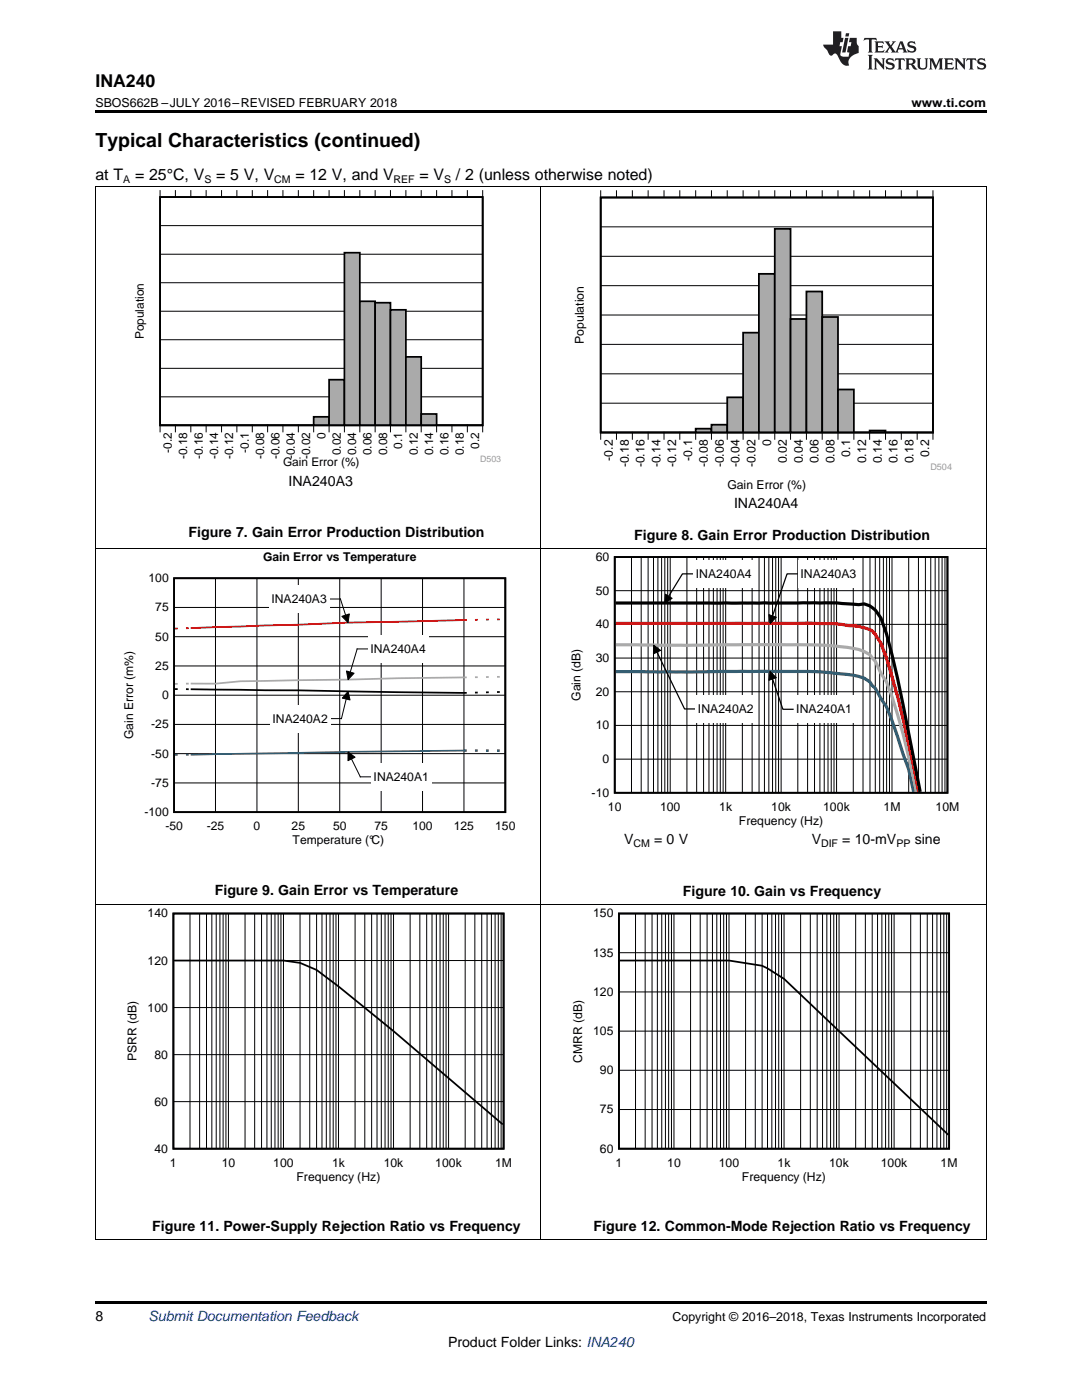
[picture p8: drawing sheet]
<svg xmlns="http://www.w3.org/2000/svg" width="216mm" height="279mm" viewBox="0 0 216 279" stroke-linecap="round" stroke-linejoin="round" font-family="sans-serif">
<path d="M19 259.7h177.8v.5h-177.8z" fill="#000"/>
<path d="M19.1 180.5v67M107.9 180.5v67M196.8 180.5v67M19 247.5h177.8" fill="none" stroke="#000" stroke-width=".2"/>
<path d="M24.9 181.4h77.1v54.7h-77.1z" fill-rule="evenodd" fill="#fff"/>
<path d="M34.6 182.3h65.9v46.9h-65.9zM34.8 191.7h21.8l3.3 .5 3.3 1.4 4.3 3.3 11 8.9 21.8 18.6" fill="none" stroke="#000" stroke-width=".35"/>
<g fill="none" stroke="#000" stroke-width=".2">
<path d="M34.6 191.7h65.9M37.9 182.3v47M39.8 182.3v47M41.2 182.3v47M42.3 182.3v47M43.1 182.3v47M43.9 182.3v47M44.5 182.3v47M45.1 182.3v47M45.6 182.3v47M48.9 182.3v47M50.8 182.3v47"/>
<path d="M52.2 182.3v47M53.3 182.3v47M54.1 182.3v47M54.9 182.3v47M55.5 182.3v47M56.1 182.3v47M56.6 182.3v47M59.9 182.3v47M61.8 182.3v47M63.2 182.3v47M64.2 182.3v47M65.1 182.3v47"/>
<path d="M65.8 182.3v47M66.5 182.3v47M67 182.3v47M67.5 182.3v47M70.9 182.3v47M72.8 182.3v47M74.2 182.3v47M75.2 182.3v47M76.1 182.3v47M76.8 182.3v47M77.5 182.3v47M78 182.3v47"/>
<path d="M78.5 182.3v47M81.8 182.3v47M83.8 182.3v47M85.1 182.3v47M86.2 182.3v47M87.1 182.3v47M87.8 182.3v47M88.4 182.3v47M89 182.3v47M89.5 182.3v47M92.8 182.3v47M94.8 182.3v47"/>
<path d="M96.1 182.3v47M97.2 182.3v47M98.1 182.3v47M98.8 182.3v47M99.4 182.3v47M100 182.3v47M34.6 219.9h65.9M34.6 210.5h65.9M34.6 201.1h65.9"/>
</g>
<path d="M113.8 181.4h77.1v54.7h-77.1z" fill-rule="evenodd" fill="#fff"/>
<path d="M123.5 182.3h65.9v46.9h-65.9zM123.7 191.7h21.8l6.6 1 1 .6 3.3 2 32.8 31.2" fill="none" stroke="#000" stroke-width=".35"/>
<g fill="none" stroke="#000" stroke-width=".2">
<path d="M19.1 109.4v71.1M107.9 109.4v71.1M196.8 109.4v71.1M19 180.4h177.8M123.5 198h65.9M123.5 190.1h65.9M126.8 182.3v47M128.7 182.3v47M130.1 182.3v47M131.2 182.3v47M132 182.3v47M132.8 182.3v47"/>
<path d="M133.4 182.3v47M134 182.3v47M134.5 182.3v47M137.8 182.3v47M139.7 182.3v47M141.1 182.3v47M142.2 182.3v47M143 182.3v47M143.8 182.3v47M144.4 182.3v47M145 182.3v47M145.5 182.3v47"/>
<path d="M148.8 182.3v47M150.7 182.3v47M152.1 182.3v47M153.1 182.3v47M154 182.3v47M154.7 182.3v47M155.4 182.3v47M155.9 182.3v47M156.4 182.3v47M159.8 182.3v47M161.7 182.3v47M163.1 182.3v47"/>
<path d="M164.1 182.3v47M165 182.3v47M165.7 182.3v47M166.4 182.3v47M166.9 182.3v47M167.4 182.3v47M170.7 182.3v47M172.7 182.3v47M174 182.3v47M175.1 182.3v47M176 182.3v47M176.7 182.3v47"/>
<path d="M177.3 182.3v47M177.9 182.3v47M178.4 182.3v47M181.7 182.3v47M183.7 182.3v47M185 182.3v47M186.1 182.3v47M187 182.3v47M187.7 182.3v47M188.3 182.3v47M188.9 182.3v47M123.5 213.6h65.9"/>
<path d="M123.5 205.8h65.9M123.5 221.4h65.9"/>
</g>
<path d="M24.3 110.2h78.4v58.7h-78.4z" fill-rule="evenodd" fill="#fff"/>
<path d="M34.7 115.4h66.1v46.7h-66.1zM34.9 137.5h.6M37.1 137.5l.6 .1M38.1 137.6l55 .7M95.3 138.2h-.5M97.5 138.2h-.5M99.7 138.1h-.5" fill="none" stroke="#000" stroke-width=".35"/>
<g fill="none" stroke="#000" stroke-width=".2">
<path d="M43 115.4v46.7M51.3 115.4v46.7M59.5 115.4v46.7M67.8 115.4v46.7M76.1 115.4v46.7M84.3 115.4v46.7M92.6 115.4v46.7M34.7 138.7h66.1M34.7 132.9h66.1M34.7 127.1h66.1M34.7 121.2h66.1M69.1 139.5l-1 3.9h-2.1"/>
<path d="M69.5 138l.3 1.7-1.5-.4zM34.7 156.3h66.1M34.7 150.4h66.1M34.7 144.6h66.1"/>
</g>
<path d="M35.5 125.4l-.6 .1M37.7 125.4h-.6M93.1 123.7l-23.7 .6-31.3 1.1M95.3 123.7h-.5M97.5 123.6l-.5 .1M99.7 123.6h-.5" fill="none" stroke="#f00" stroke-width=".35"/>
<path d="M35.5 136.5h-.6M37.7 136.4h-.6M93.1 135.2l-45.1 .8-5 .4h-4.9M95.3 135.1l-.5 .1M97.5 135.1h-.5M99.7 135.1h-.5" fill="none" stroke="#aaa" stroke-width=".35"/>
<path d="M35.5 150.6l-.6 .1M37.7 150.6h-.6M92.6 149.8l-54.5 .8" fill="none" stroke="#295c75" stroke-width=".35"/>
<path d="M92.6 149.8h.5M94.8 149.8h.5M97 149.8h.5M99.2 149.8h.5" fill="none" stroke="#295c75" stroke-width=".5"/>
<path d="M69.5 138l.3 1.7-1.5-.4z" fill="#000"/>
<path d="M53.9 140.7h12.1v5.4h-12.1z" fill-rule="evenodd" fill="#fff"/>
<path d="M68.2 123l1.5-.5-.2 1.8z" fill="#000"/>
<path d="M65.8 119.5h2.1l1.1 3.3M68.2 123l1.5-.5-.2 1.8z" fill="none" stroke="#000" stroke-width=".2"/>
<path d="M53.7 116.8h12.1v5.5h-12.1z" fill-rule="evenodd" fill="#fff"/>
<path d="M69.1 133.9l1.6 .5-1.2 1.2z" fill="#000"/>
<path d="M69.1 133.9l1.6 .5-1.2 1.2zM73.4 129.5h-2.1l-1.4 4.6" fill="none" stroke="#000" stroke-width=".2"/>
<path d="M73.4 126.8h12.1v5.4h-12.1z" fill-rule="evenodd" fill="#fff"/>
<path d="M69.5 150.1l1.3 1-1.4 .7z" fill="#000"/>
<path d="M69.5 150.1l1.3 1-1.4 .7zM70.1 151.5l1.8 3.5h2.1" fill="none" stroke="#000" stroke-width=".2"/>
<g fill="#fff">
<path d="M74 152.3h12.1v5.5h-12.1z" fill-rule="evenodd"/>
<path d="M113.5 110.2h77.8v54.9h-77.8z" fill-rule="evenodd"/>
</g>
<path d="M122.7 111.2h66.4v47h-66.4z" fill="none" stroke="#000" stroke-width=".35"/>
<g fill="none" stroke="#000" stroke-width=".2">
<path d="M122.7 117.9h66.4M126 111.2v47M127.9 111.2v47M129.3 111.2v47M130.4 111.2v47M131.3 111.2v47M132 111.2v47M132.7 111.2v47M133.2 111.2v47M133.7 111.2v47M137.1 111.2v47M139 111.2v47"/>
<path d="M140.4 111.2v47M141.5 111.2v47M142.3 111.2v47M143.1 111.2v47M143.7 111.2v47M144.3 111.2v47M144.8 111.2v47M148.1 111.2v47M150.1 111.2v47M151.5 111.2v47M152.5 111.2v47M153.4 111.2v47"/>
<path d="M154.2 111.2v47M154.8 111.2v47M155.4 111.2v47M155.9 111.2v47M159.2 111.2v47M161.1 111.2v47M162.5 111.2v47M163.6 111.2v47M164.5 111.2v47M165.2 111.2v47M165.9 111.2v47M166.4 111.2v47"/>
<path d="M166.9 111.2v47M170.3 111.2v47M172.2 111.2v47M173.6 111.2v47M174.7 111.2v47M175.5 111.2v47M176.3 111.2v47M176.9 111.2v47M177.5 111.2v47M178 111.2v47M181.3 111.2v47M183.3 111.2v47"/>
<path d="M184.7 111.2v47M185.7 111.2v47M186.6 111.2v47M187.3 111.2v47M188 111.2v47M188.6 111.2v47M122.7 138.1h66.4M122.7 131.3h66.4M122.7 124.6h66.4M153.7 134l1.2 1.2-1.5 .6zM122.7 151.5h66.4M122.7 144.8h66.4"/>
</g>
<path d="M122.8 134h38.6l6.6 .5a14.7 14.7 0 0 1 4.5 .8l1.1 .8 .5 .7 .6 .6 2.2 3.7 1.1 2.7 3.3 9.7 1 4.5" fill="none" stroke="#295c75" stroke-width=".63" stroke-linecap="butt"/>
<path d="M122.8 128.7l14.2 .1 23.3-.1a55.5 55.5 0 0 1 11.1 .9l2.2 1.1 1.1 1.3 1.1 2.4 1.1 1.7a136.6 136.6 0 0 1 5.9 21.9" fill="none" stroke="#aaa" stroke-width=".63" stroke-linecap="butt"/>
<path d="M122.8 124.4l38.6-.1a53.1 53.1 0 0 1 8.8 .6 9 9 0 0 1 3.9 1.1l.6 .6 1.1 1.8a133.5 133.5 0 0 1 5.5 20.1l2 9.5" fill="none" stroke="#f00" stroke-width=".63" stroke-linecap="butt"/>
<path d="M122.8 120.3h39.7a59.5 59.5 0 0 1 8.9 .4 3.4 3.4 0 0 1 3.3 1.1l1.1 1.5a118.6 118.6 0 0 1 4.4 17.4l3.4 17.3" fill="none" stroke="#000" stroke-width=".63" stroke-linecap="butt"/>
<path d="M153.7 134l1.2 1.2-1.5 .6z" fill="#000"/>
<path d="M154.2 135.5l2 6.1h2.2" fill="none" stroke="#000" stroke-width=".25"/>
<path d="M158.4 138.8h12.1v5.5h-12.1z" fill-rule="evenodd" fill="#fff"/>
<path d="M153.4 122.7l1.5 .5-1.2 1.2z" fill="#000"/>
<path d="M153.4 122.7l1.5 .5-1.2 1.2z" fill="none" stroke="#000" stroke-width=".2"/>
<path d="M159.2 114.5h-2.2l-2.8 8.4" fill="none" stroke="#000" stroke-width=".25"/>
<path d="M159.2 111.8h12.2v5.5h-12.2z" fill-rule="evenodd" fill="#fff"/>
<path d="M132.8 118.6l1.3 .8-1.5 1z" fill="#000"/>
<path d="M132.8 118.6l1.3 .8-1.5 1z" fill="none" stroke="#000" stroke-width=".2"/>
<path d="M138.3 114.5h-2.1l-2.8 4.5" fill="none" stroke="#000" stroke-width=".25"/>
<path d="M138.3 111.8h12.2v5.5h-12.2z" fill-rule="evenodd" fill="#fff"/>
<path d="M130.4 128.7l1.4 1.1-1.4 .7z" fill="#000"/>
<path d="M130.4 128.7l1.4 1.1-1.4 .7z" fill="none" stroke="#000" stroke-width=".2"/>
<path d="M131.1 130.1l5.5 11.4h2.1" fill="none" stroke="#000" stroke-width=".25"/>
<path d="M138.7 138.7h12.2v5.5h-12.2z" fill-rule="evenodd" fill="#fff"/>
<g fill="none" stroke="#000" stroke-width=".2">
<path d="M19.1 37.2v72.3M107.9 37.2v72.3M119.9 38v1.4h66.3v-1.4M123 38v1.4M126.2 38v1.4M129.3 38v1.4M132.5 38v1.4M135.6 38v1.4M138.8 38v1.4M142 38v1.4M145.1 38v1.4M148.3 38v1.4"/>
<path d="M151.4 38v1.4M154.6 38v1.4M157.7 38v1.4M160.9 38v1.4M164.1 38v1.4M167.2 38v1.4M170.4 38v1.4M173.5 38v1.4M176.7 38v1.4M179.8 38v1.4M183 38v1.4M196.8 37.2v72.3"/>
<path d="M119.9 57h66.3M119.9 51.2h66.3M119.9 45.3h66.3M119.9 74.6h66.3M119.9 68.7h66.3M119.9 62.9h66.3M119.9 87.8v-1.5h66.3v1.5M119.9 80.5h66.3M123 86.3v1.5M126.2 86.3v1.5M129.3 86.3v1.5M132.5 86.3v1.5"/>
<path d="M135.6 86.3v1.5M138.8 86.3v1.5M142 86.3v1.5M145.1 86.3v1.5M148.3 86.3v1.5M151.4 86.3v1.5M154.6 86.3v1.5M157.7 86.3v1.5M160.9 86.3v1.5M164.1 86.3v1.5M167.2 86.3v1.5M170.4 86.3v1.5"/>
<path d="M173.5 86.3v1.5M176.7 86.3v1.5M179.8 86.3v1.5M183 86.3v1.5M19 109.4h177.8"/>
</g>
<path d="M119.9 39.4h66.3v46.9h-66.3z" fill="none" stroke="#000" stroke-width=".35"/>
<path d="M138.8 85.6h3.2v.6h-3.2z" fill-rule="evenodd" fill="#aaa"/>
<path d="M138.8 86.2v-.6h3.2v.6" fill="none" stroke="#000" stroke-width=".35"/>
<path d="M142 84.8h3.1v1.4h-3.1z" fill-rule="evenodd" fill="#aaa"/>
<path d="M142 86.2v-1.4h3.1v1.4" fill="none" stroke="#000" stroke-width=".35"/>
<path d="M145.1 79.3h3.2v6.9h-3.2z" fill-rule="evenodd" fill="#aaa"/>
<path d="M145.1 86.2v-6.9h3.2v6.9" fill="none" stroke="#000" stroke-width=".35"/>
<path d="M148.3 66.4h3.1v19.8h-3.1z" fill-rule="evenodd" fill="#aaa"/>
<path d="M148.3 86.2v-19.8h3.1v19.8" fill="none" stroke="#000" stroke-width=".35"/>
<path d="M151.4 54.7h3.2v31.5h-3.2z" fill-rule="evenodd" fill="#aaa"/>
<path d="M151.4 86.2v-31.5h3.2v31.5" fill="none" stroke="#000" stroke-width=".35"/>
<path d="M154.6 45.7h3.1v40.5h-3.1z" fill-rule="evenodd" fill="#aaa"/>
<path d="M154.6 86.2v-40.5h3.1v40.5" fill="none" stroke="#000" stroke-width=".35"/>
<path d="M157.7 63.7h3.2v22.5h-3.2z" fill-rule="evenodd" fill="#aaa"/>
<path d="M157.7 86.2v-22.5h3.2v22.5" fill="none" stroke="#000" stroke-width=".35"/>
<path d="M160.9 58.2h3.2v28h-3.2z" fill-rule="evenodd" fill="#aaa"/>
<path d="M160.9 86.2v-28h3.2v28" fill="none" stroke="#000" stroke-width=".35"/>
<path d="M164.1 63.3h3.1v22.9h-3.1z" fill-rule="evenodd" fill="#aaa"/>
<path d="M164.1 86.2v-22.9h3.1v22.9" fill="none" stroke="#000" stroke-width=".35"/>
<path d="M167.2 77.7h3.2v8.5h-3.2z" fill-rule="evenodd" fill="#aaa"/>
<path d="M119.9 39.4h66.3v46.9h-66.3zM167.2 86.2v-8.5h3.2v8.5M173.5 86.2v-.3h3.2v.3" fill="none" stroke="#000" stroke-width=".35"/>
<path d="M173.5 86.1h3.2" fill="none" stroke="#aaa" stroke-width=".3"/>
<path d="M31.9 39.3h64.4v45.6h-64.4z" fill="none" stroke="#000" stroke-width=".34"/>
<g fill="none" stroke="#000" stroke-width=".2">
<path d="M31.9 37.9v1.4h64.4v-1.4M35 37.9v1.4M38.1 37.9v1.4M41.1 37.9v1.4M44.2 37.9v1.4M47.3 37.9v1.4M50.3 37.9v1.4M53.4 37.9v1.4M56.5 37.9v1.4M59.5 37.9v1.4M62.6 37.9v1.4M65.7 37.9v1.4"/>
<path d="M68.7 37.9v1.4M71.8 37.9v1.4M74.9 37.9v1.4M77.9 37.9v1.4M81 37.9v1.4M84 37.9v1.4M87.1 37.9v1.4M90.2 37.9v1.4M93.3 37.9v1.4M31.9 56.4h64.4M31.9 50.7h64.4M31.9 45h64.4"/>
<path d="M31.9 79.2h64.4M31.9 73.5h64.4M31.9 67.8h64.4M31.9 62.1h64.4M31.9 86.3v-1.4h64.4v1.4M35 84.9v1.4M38.1 84.9v1.4M41.1 84.9v1.4M44.2 84.9v1.4M47.3 84.9v1.4M50.3 84.9v1.4M53.4 84.9v1.4"/>
<path d="M56.5 84.9v1.4M59.5 84.9v1.4M62.6 84.9v1.4M65.7 84.9v1.4M68.7 84.9v1.4M71.8 84.9v1.4M74.9 84.9v1.4M77.9 84.9v1.4M81 84.9v1.4M84 84.9v1.4M87.1 84.9v1.4M90.2 84.9v1.4"/>
<path d="M93.3 84.9v1.4"/>
</g>
<path d="M62.6 83.2h3.1v1.6h-3.1z" fill-rule="evenodd" fill="#aaa"/>
<path d="M62.6 84.8v-1.6h3.1v1.6" fill="none" stroke="#000" stroke-width=".34"/>
<path d="M65.7 75.8h3v9h-3z" fill-rule="evenodd" fill="#aaa"/>
<path d="M65.7 84.8v-9h3v9" fill="none" stroke="#000" stroke-width=".34"/>
<path d="M68.7 50.4h3.1v34.4h-3.1z" fill-rule="evenodd" fill="#aaa"/>
<path d="M68.7 84.8v-34.4h3.1v34.4" fill="none" stroke="#000" stroke-width=".34"/>
<path d="M71.8 60.1h3.1v24.7h-3.1z" fill-rule="evenodd" fill="#aaa"/>
<path d="M71.8 84.8v-24.7h3.1v24.7" fill="none" stroke="#000" stroke-width=".34"/>
<path d="M74.9 60.4h3v24.4h-3z" fill-rule="evenodd" fill="#aaa"/>
<path d="M74.9 84.8v-24.4h3v24.4" fill="none" stroke="#000" stroke-width=".34"/>
<path d="M77.9 61.8h3.1v23h-3.1z" fill-rule="evenodd" fill="#aaa"/>
<path d="M77.9 84.8v-23h3.1v23" fill="none" stroke="#000" stroke-width=".34"/>
<path d="M81 71.2h3v13.6h-3z" fill-rule="evenodd" fill="#aaa"/>
<path d="M81 84.8v-13.6h3v13.6" fill="none" stroke="#000" stroke-width=".34"/>
<path d="M84 82.6h3.1v2.2h-3.1z" fill-rule="evenodd" fill="#aaa"/>
<path d="M31.9 39.3h64.4v45.6h-64.4zM84 84.8v-2.2h3.1v2.2" fill="none" stroke="#000" stroke-width=".34"/>
<path d="M19 37.2h177.8" fill="none" stroke="#000" stroke-width=".2"/>
<path d="M19 22h177.8v.5h-177.8z" fill="#000"/>
<g fill="#231f20">
<path d="M172.5 7.6l-.1 .5 .4-.2h.6v.1v2.1l-.2 .4h.9l-.2-.4v-2.1l.1-.1h.5l.5 .2-.2-.5zM174.5 8.3l.2 .3v1.5l-.2 .4h1.8l.2-.6a1.04 1.04 0 0 1-1.3 .2v-.7h.6l.3 .2v-.6l-.3 .2h-.6v-.6l.8-.1 .4 .3-.2-.5zM176.5 8.3l.9 1.1-.9 1.1h.8l-.2-.2 .4-.7 .5 .7-.2 .2h1.5l-.2-.2 .2-.4h.9l.1 .4-.2 .2h1l-.3-.3-.7-1.9h-.5l-.9 2-.8-1 .9-1h-.8l.1 .3-.4 .5-.3-.6 .1-.2zM179.7 8.6l.4 1h-.7zM181.3 8.4a.63 .63 0 0 0-.2 .7 .63 .63 0 0 0 .6 .4l.6 .2 .1 .2a.75 .75 0 0 1-.7 .4 .75 .75 0 0 1-.6-.5l.1 .7 .1-.1a1.11 1.11 0 0 0 1.5-.6 1.13 1.13 0 0 0-1.2-.8l-.1-.4a1.04 1.04 0 0 1 1.2 .2l-.2-.5-.2 .1-.4-.2zM173.2 10.9l.2 .4v2.2l-.2 .4h1l-.3-.4v-2.2l.3-.4zM174.3 11.6l.3 .4v1.5l-.3 .4h.8l-.2-.4v-1.3l1.5 1.7v-1.9l.2-.4h-.7l.2 .4v.9l-1.1-1.3zM177 11.8a.62 .62 0 0 0-.2 .7 .62 .62 0 0 0 .6 .4l.6 .1 .1 .3a.76 .76 0 0 1-.7 .3 .76 .76 0 0 1-.7-.4l.2 .7 .1-.1a1.11 1.11 0 0 0 1.5-.6 1.13 1.13 0 0 0-1.2-.8l-.1-.4a1.04 1.04 0 0 1 1.2 .2l-.2-.6-.2 .1-.5-.1zM178.7 11.6l-.2 .6a.61 .61 0 0 1 .8-.3v1.6l-.2 .4h.9l-.2-.4v-1.6a.63 .63 0 0 1 .7 .3l-.1-.6zM180.6 11.6l.3 .4v1.5l-.3 .4h1l-.2-.2-.1-.8 .6 .2a.76 .76 0 0 0 1.2 .7l-1-1a.58 .58 0 0 0 .6-.5 .58 .58 0 0 0-.5-.6zM181.4 11.9h.1a.45 .45 0 0 1 .5 .1 .45 .45 0 0 1 .1 .5l-.8 .2zM182.9 11.6l.2 .2a2.17 2.17 0 0 0 .3 1.9 .99 .99 0 0 0 1.6-.6v-1.1l.2-.4h-.7l.2 .2a1.92 1.92 0 0 1-.2 1.8 .6 .6 0 0 1-.9-.5v-1.1l.2-.4zM185.4 11.6l.2 .4v1.5l-.2 .4h.7l-.2-.4v-1.4l.8 1.8 .8-1.8v1.4l-.2 .4h.9l-.2-.4v-1.5l.2-.4h-.8l-.6 1.5-.6-1.5zM188.4 11.6l.2 .4v1.5l-.2 .4h1.8l.1-.6a1.04 1.04 0 0 1-1.2 .1v-.6h.5l.4 .2v-.6l-.4 .2h-.5v-.7h.8l.3 .3-.1-.6zM190.5 11.6l.2 .4v1.5l-.2 .4h.7l-.2-.4v-1.3l1.5 1.7v-1.9l.2-.4h-.7l.2 .4v.9l-1.1-1.3zM192.9 11.6l-.1 .6a.61 .61 0 0 1 .7-.3l.1 1.6-.3 .4h1l-.3-.4 .1-1.6a.63 .63 0 0 1 .7 .3l-.1-.6zM195.2 11.8a.62 .62 0 0 0-.2 .7 .62 .62 0 0 0 .6 .4l.6 .1 .1 .3a.76 .76 0 0 1-.7 .3 .76 .76 0 0 1-.6-.4l.1 .7 .1-.1a1.11 1.11 0 0 0 1.6-.6 1.13 1.13 0 0 0-1.3-.8l-.1-.4a1.04 1.04 0 0 1 1.2 .2l-.1-.6-.2 .1-.5-.1z"/>
<path d="M166.2 6.3v2.6h-1.9v.4l.8 .9a.91 .91 0 0 0 1 .8 .56 .56 0 0 1 .5-.3 .56 .56 0 0 1 .5 .3l.4 .8a1.53 1.53 0 0 0 1.9 1.2 1.54 1.54 0 0 1 1-2.1l.9-.3v-1.4a1.52 1.52 0 0 1-.4-1.6h-1.3l-.2 .8h.5l-.2 .8h-.5l-.1 1v.2l.4 .1-.2 .8a1.93 1.93 0 0 1-1.6-.3l.3-1.8h-.5l.2-.8h.4l.2-.8h-.4v-1.3zM168.6 7.6l-.6 2.9h.7l.6-2.9zM168.8 6.6l-.1 .7h.6l.2-.7z"/>
</g>
<text font-size="3.9" x="19" y="29.3">Typical Characteristics (continued)</text>
<text font-size="3.5" x="19" y="17.3">INA240</text>
<g font-size="3.2">
<text x="19" y="36">at T</text>
<text x="27" y="36">= 25°C, V</text>
<text x="43.1" y="36">= 5 V, V</text>
<text x="58.9" y="36">= 12 V, and V</text>
<text x="83.7" y="36">= V</text>
<text x="91" y="36">/ 2 (unless otherwise noted)</text>
</g>
<g font-size="2.8">
<text x="57.6" y="96.9">INA240A3</text>
<text x="146.5" y="101.5">INA240A4</text>
<text x="37.6" y="107.2">Figure 7. Gain Error Production Distribution</text>
<text x="126.5" y="107.7">Figure 8. Gain Error Production Distribution</text>
<text x="124.5" y="168.5">V</text>
<text x="130.5" y="168.5">= 0 V</text>
<text x="162" y="168.5">V</text>
<text x="168.1" y="168.5">= 10-mV</text>
<text x="182.5" y="168.5">sine</text>
<text x="42.9" y="178.5">Figure 9. Gain Error vs Temperature</text>
<text x="136.3" y="178.7">Figure 10. Gain vs Frequency</text>
<text x="30.4" y="245.7">Figure 11. Power-Supply Rejection Ratio vs Frequency</text>
<text x="118.4" y="245.7">Figure 12. Common-Mode Rejection Ratio vs Frequency</text>
<text x="19" y="263.6">8</text>
<text x="89.4" y="268.9">Product Folder Links: INA240</text>
</g>
<text font-size="2.8" fill="#0000c8" x="29.6" y="263.6">Submit Documentation Feedback</text>
<g font-size="2.5">
<text x="19" y="21.4">SBOS662B –JULY 2016–REVISED FEBRUARY 2018</text>
<text x="181.9" y="21.4">www.ti.com</text>
<text x="134.2" y="263.6">Copyright © 2016–2018, Texas Instruments Incorporated</text>
</g>
<g font-size="2.4">
<text x="28.7" y="67.7" transform="rotate(-90 28.7 67.7)">Population</text>
<text x="116.5" y="68.6" transform="rotate(-90 116.5 68.6)">Population</text>
<text x="65" y="87.6" transform="rotate(-90 65 87.6)">0</text>
<text x="80.3" y="89.5" transform="rotate(-90 80.3 89.5)">0.1</text>
<text x="95.6" y="89.5" transform="rotate(-90 95.6 89.5)">0.2</text>
<text x="153.9" y="89.1" transform="rotate(-90 153.9 89.1)">0</text>
<text x="34.3" y="90.3" transform="rotate(-90 34.3 90.3)">-0.2</text>
<text x="37.4" y="91.6" transform="rotate(-90 37.4 91.6)">-0.18</text>
<text x="40.4" y="91.6" transform="rotate(-90 40.4 91.6)">-0.16</text>
<text x="43.5" y="91.6" transform="rotate(-90 43.5 91.6)">-0.14</text>
<text x="46.6" y="91.6" transform="rotate(-90 46.6 91.6)">-0.12</text>
<text x="49.6" y="90.3" transform="rotate(-90 49.6 90.3)">-0.1</text>
<text x="52.7" y="91.6" transform="rotate(-90 52.7 91.6)">-0.08</text>
<text x="55.8" y="91.6" transform="rotate(-90 55.8 91.6)">-0.06</text>
<text x="56.5" y="93.1">Gain Error (%)</text>
<text x="58.8" y="91.6" transform="rotate(-90 58.8 91.6)">-0.04</text>
<text x="61.9" y="91.6" transform="rotate(-90 61.9 91.6)">-0.02</text>
<text x="68" y="90.9" transform="rotate(-90 68 90.9)">0.02</text>
<text x="71.1" y="90.9" transform="rotate(-90 71.1 90.9)">0.04</text>
<text x="74.1" y="90.9" transform="rotate(-90 74.1 90.9)">0.06</text>
<text x="77.2" y="90.9" transform="rotate(-90 77.2 90.9)">0.08</text>
<text x="83.4" y="90.9" transform="rotate(-90 83.4 90.9)">0.12</text>
<text x="86.4" y="90.9" transform="rotate(-90 86.4 90.9)">0.14</text>
<text x="89.5" y="90.9" transform="rotate(-90 89.5 90.9)">0.16</text>
<text x="92.5" y="90.9" transform="rotate(-90 92.5 90.9)">0.18</text>
<text x="122.3" y="91.9" transform="rotate(-90 122.3 91.9)">-0.2</text>
<text x="125.5" y="93.3" transform="rotate(-90 125.5 93.3)">-0.18</text>
<text x="128.6" y="93.3" transform="rotate(-90 128.6 93.3)">-0.16</text>
<text x="131.8" y="93.3" transform="rotate(-90 131.8 93.3)">-0.14</text>
<text x="134.9" y="93.3" transform="rotate(-90 134.9 93.3)">-0.12</text>
<text x="138.1" y="91.9" transform="rotate(-90 138.1 91.9)">-0.1</text>
<text x="141.2" y="93.3" transform="rotate(-90 141.2 93.3)">-0.08</text>
<text x="144.4" y="93.3" transform="rotate(-90 144.4 93.3)">-0.06</text>
<text x="147.5" y="93.3" transform="rotate(-90 147.5 93.3)">-0.04</text>
<text x="150.7" y="93.3" transform="rotate(-90 150.7 93.3)">-0.02</text>
<text x="157" y="92.5" transform="rotate(-90 157 92.5)">0.02</text>
<text x="160.2" y="92.5" transform="rotate(-90 160.2 92.5)">0.04</text>
<text x="163.3" y="92.5" transform="rotate(-90 163.3 92.5)">0.06</text>
<text x="166.5" y="92.5" transform="rotate(-90 166.5 92.5)">0.08</text>
<text x="169.6" y="91.1" transform="rotate(-90 169.6 91.1)">0.1</text>
<text x="172.8" y="92.5" transform="rotate(-90 172.8 92.5)">0.12</text>
<text x="176" y="92.5" transform="rotate(-90 176 92.5)">0.14</text>
<text x="179.1" y="92.5" transform="rotate(-90 179.1 92.5)">0.16</text>
<text x="182.3" y="92.5" transform="rotate(-90 182.3 92.5)">0.18</text>
<text x="185.4" y="91.1" transform="rotate(-90 185.4 91.1)">0.2</text>
<text x="145.1" y="97.6">Gain Error (%)</text>
<text x="52.5" y="112">Gain Error vs Temperature</text>
<text x="118.9" y="112">60</text>
<text x="29.6" y="116.2">100</text>
<text x="118.9" y="118.7">50</text>
<text x="138.9" y="115.4">INA240A4</text>
<text x="159.7" y="115.4">INA240A3</text>
<text x="31" y="122">75</text>
<text x="54.2" y="120.4">INA240A3</text>
<text x="118.9" y="125.4">40</text>
<text x="31" y="127.9">50</text>
<text x="73.9" y="130.3">INA240A4</text>
<text x="31" y="133.7">25</text>
<text x="118.9" y="132.1">30</text>
<text x="32.3" y="139.5">0</text>
<text x="115.8" y="139.9" transform="rotate(-90 115.8 139.9)">Gain (dB)</text>
<text x="118.9" y="138.9">20</text>
<text x="139.3" y="142.3">INA240A2</text>
<text x="158.9" y="142.4">INA240A1</text>
<text x="26.6" y="147.5" transform="rotate(-90 26.6 147.5)">Gain Error (m%)</text>
<text x="30.2" y="145.4">-25</text>
<text x="54.4" y="144.2">INA240A2</text>
<text x="118.9" y="145.6">10</text>
<text x="30.2" y="151.2">-50</text>
<text x="74.6" y="155.9">INA240A1</text>
<text x="120.2" y="152.3">0</text>
<text x="30.2" y="157">-75</text>
<text x="118" y="159">-10</text>
<text x="121.3" y="161.8">10</text>
<text x="131.7" y="161.8">100</text>
<text x="143.5" y="161.8">1k</text>
<text x="153.9" y="161.8">10k</text>
<text x="164.3" y="161.8">100k</text>
<text x="176.3" y="161.8">1M</text>
<text x="186.7" y="161.8">10M</text>
<text x="28.8" y="162.9">-100</text>
<text x="33" y="165.6">-50</text>
<text x="41.3" y="165.6">-25</text>
<text x="50.6" y="165.6">0</text>
<text x="58.2" y="165.6">25</text>
<text x="66.5" y="165.6">50</text>
<text x="74.7" y="165.6">75</text>
<text x="82.3" y="165.6">100</text>
<text x="90.6" y="165.6">125</text>
<text x="98.8" y="165.6">150</text>
<text x="147.4" y="164.6">Frequency (Hz)</text>
<text x="58.4" y="168.4">Temperature (°C)</text>
<text x="29.5" y="183.1">140</text>
<text x="118.4" y="183.1">150</text>
<text x="118.4" y="190.9">135</text>
<text x="29.5" y="192.5">120</text>
<text x="29.5" y="201.9">100</text>
<text x="118.4" y="198.8">120</text>
<text x="118.4" y="206.6">105</text>
<text x="27.3" y="211.8" transform="rotate(-90 27.3 211.8)">PSRR (dB)</text>
<text x="30.8" y="211.3">80</text>
<text x="116.2" y="212" transform="rotate(-90 116.2 212)">CMRR (dB)</text>
<text x="119.7" y="214.4">90</text>
<text x="30.8" y="220.7">60</text>
<text x="119.7" y="222.2">75</text>
<text x="30.8" y="230.1">40</text>
<text x="33.9" y="232.8">1</text>
<text x="44.2" y="232.8">10</text>
<text x="54.5" y="232.8">100</text>
<text x="66.3" y="232.8">1k</text>
<text x="76.6" y="232.8">10k</text>
<text x="86.9" y="232.8">100k</text>
<text x="98.8" y="232.8">1M</text>
<text x="119.7" y="230.1">60</text>
<text x="122.8" y="232.8">1</text>
<text x="133.1" y="232.8">10</text>
<text x="143.4" y="232.8">100</text>
<text x="155.2" y="232.8">1k</text>
<text x="165.5" y="232.8">10k</text>
<text x="175.8" y="232.8">100k</text>
<text x="187.7" y="232.8">1M</text>
<text x="59.1" y="235.6">Frequency (Hz)</text>
<text x="148" y="235.6">Frequency (Hz)</text>
</g>
<g font-size="2.1">
<text x="24.6" y="36.6">A</text>
<text x="40.8" y="36.6">S</text>
<text x="54.7" y="36.6">CM</text>
<text x="78.5" y="36.6">REF</text>
<text x="88.6" y="36.6">S</text>
<text x="126.4" y="169.1">CM</text>
<text x="163.8" y="169.1">DIF</text>
<text x="178.9" y="169.1">PP</text>
</g>
<g font-size="1.8" fill="#999">
<text x="95.8" y="92.2">D503</text>
<text x="185.6" y="93.8">D504</text>
</g>
</svg>
